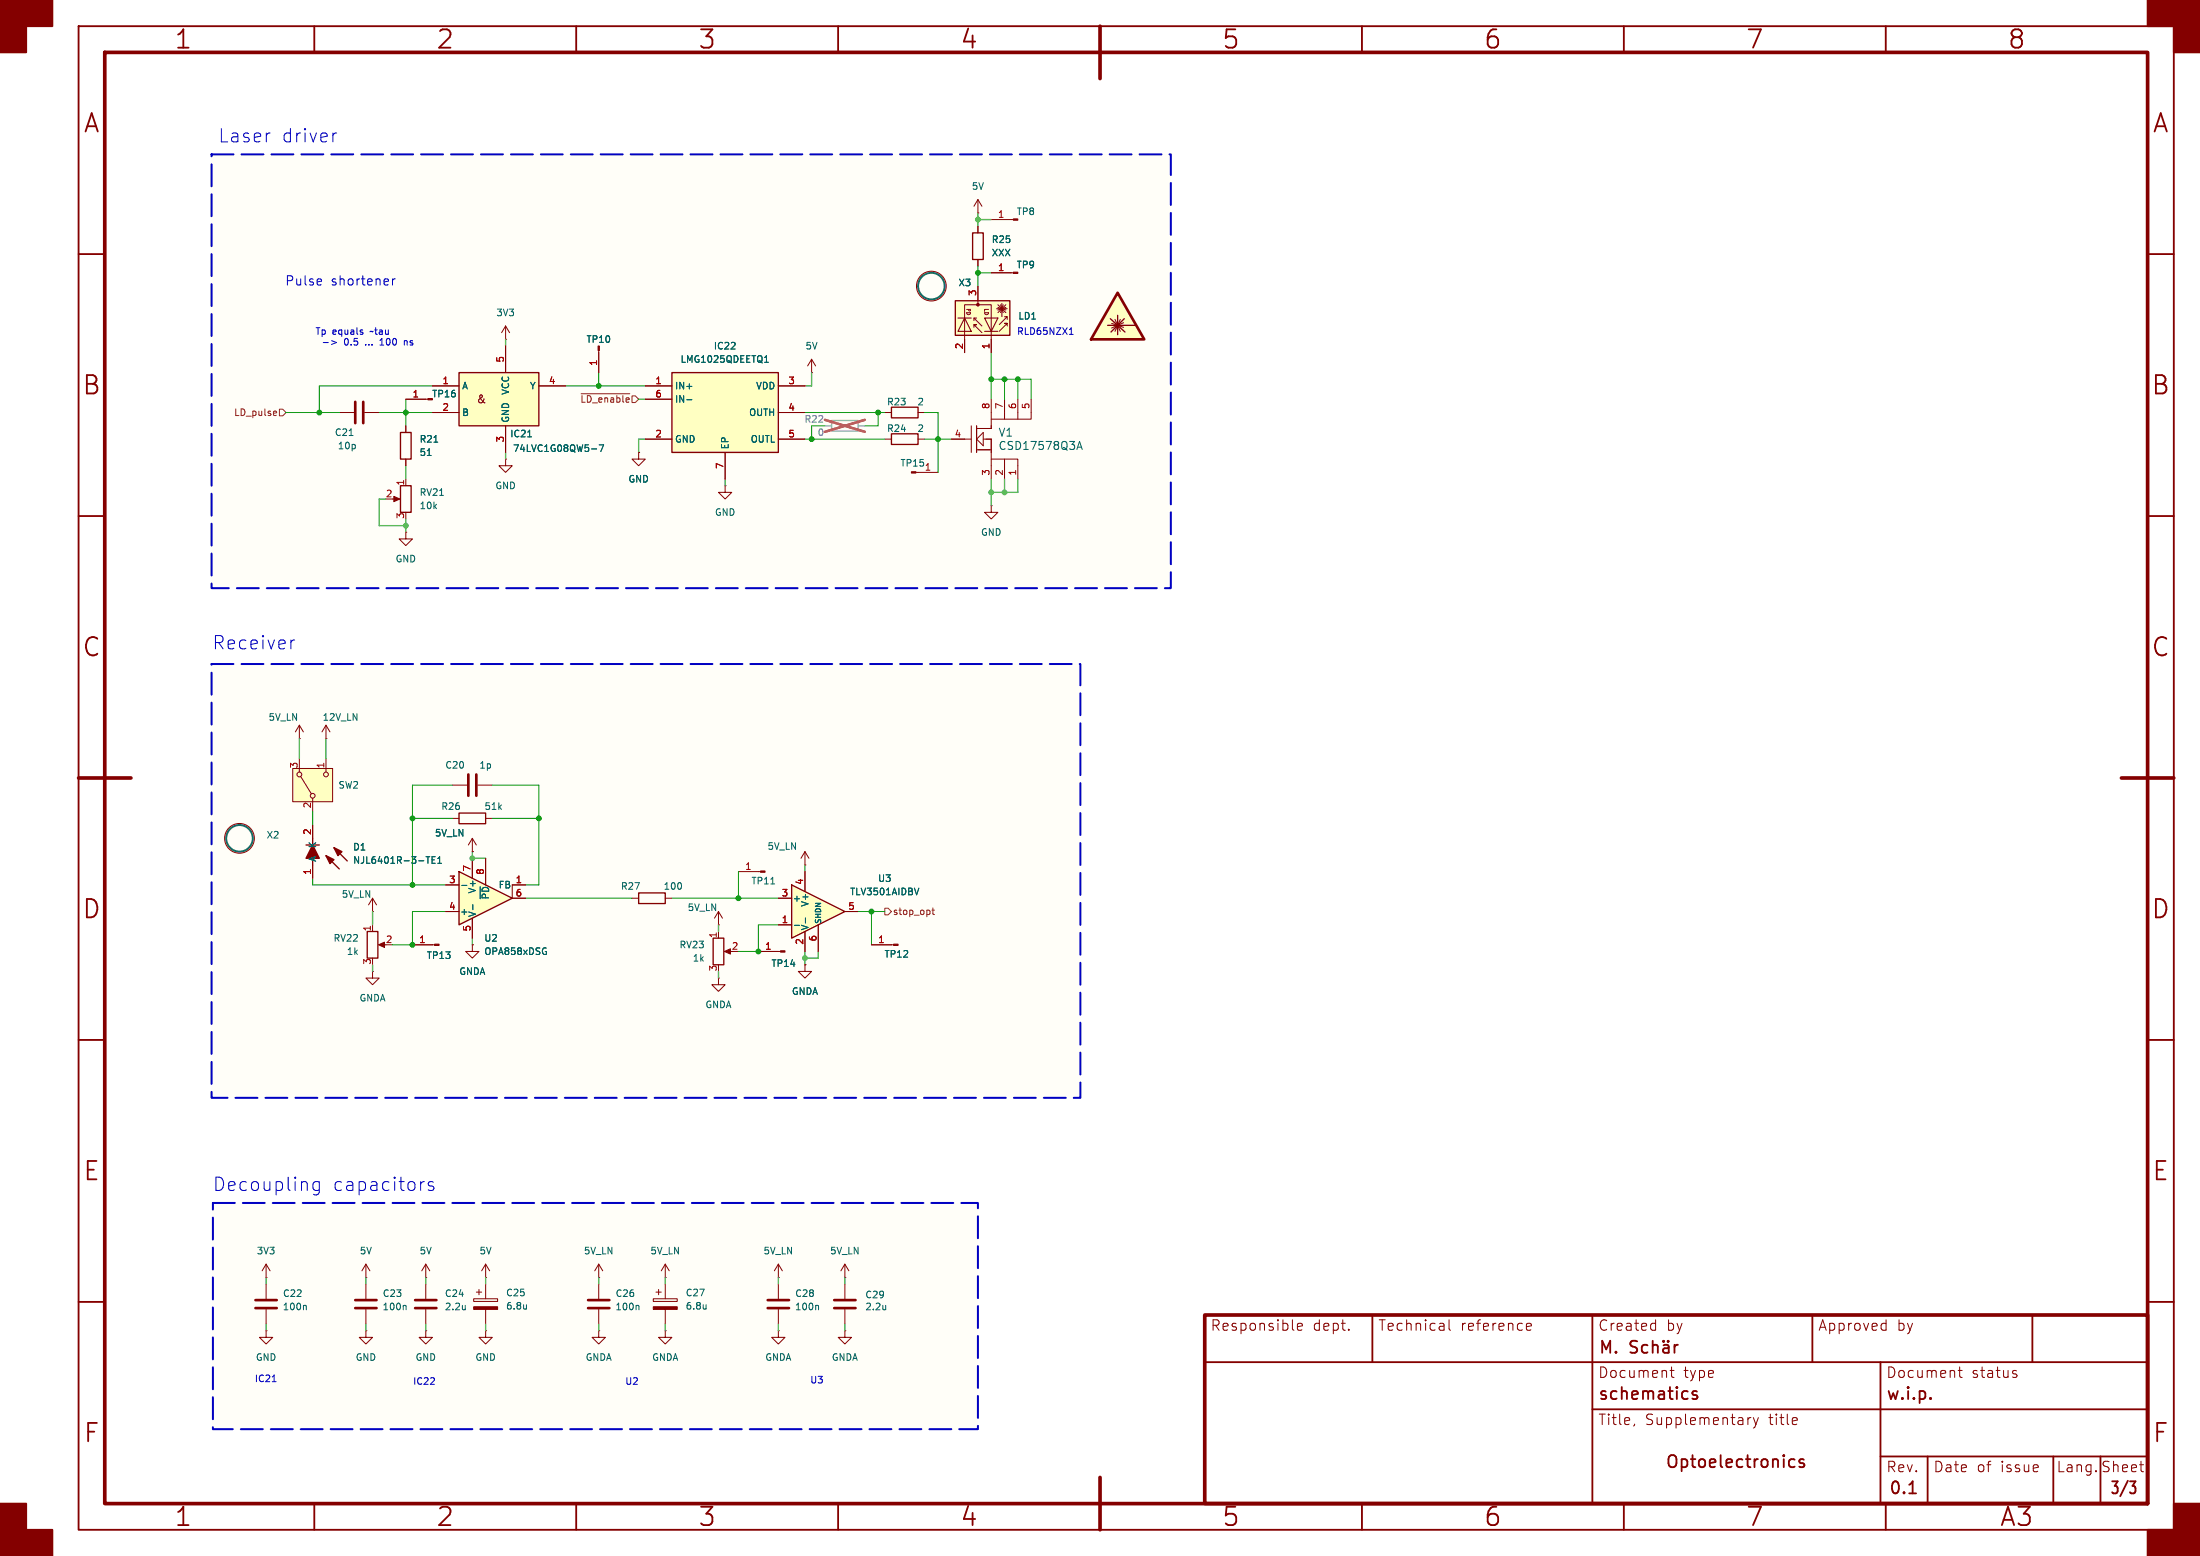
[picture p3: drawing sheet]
<svg xmlns="http://www.w3.org/2000/svg" width="420mm" height="297mm" viewBox="0 0 420 297" stroke-linecap="round" stroke-linejoin="round" font-family="sans-serif">
<g fill="none" stroke="#840000" stroke-width=".35">
<path d="M15 5h400v287h-400zM60 5v5M110 5v5M160 5v5M210 5v5M260 5v5M310 5v5M360 5v5M15 48.5h5M410 48.5h5M15 98.5h5M410 98.5h5"/>
<path d="M15 148.5h5M410 148.5h5M15 198.5h5M410 198.5h5M15 248.5h5M262 251v9M304 251v36M312.5 256l-.8-.1a.56 .56 0 0 0-.5 .6 .56 .56 0 0 0 .5 .5 .84 .84 0 0 1 .8 .6 .59 .59 0 0 1-.4 .6l-.9-.1M314.5 256.8l-.6-.1-.5 .4v.7l.2 .3 .3 .1 .6-.1M315.5 256.9a.57 .57 0 0 1 1 .1v1.2M315.5 255.9v2.3M317.6 256.8l.2-.1 .7 .1 .1 1.4"/>
<path d="M317.6 255.9l.1 .1-.1 .1M317.6 255.9l-.1 .1 .1 .1M317.6 255.9v.2M318.5 255.9l.1 .1-.1 .1M318.5 255.9l-.1 .1 .1 .1M318.5 255.9v.2M318.6 257.2l-.8 .1a.45 .45 0 0 0-.3 .5 .45 .45 0 0 0 .3 .4l.8-.1M319.7 256.7v1.5M320.3 256.7a.59 .59 0 0 0-.6 .4M346 251v9M388 251v9M410 248.5h5"/>
<path d="M230 260h180M304 269h106M322 265.5l.2 .1M322.2 266.9l-.2 .1M323.9 265.6l-.5-.1-.3 .3 .1 .4 .7 .2 .2 .2-.2 .3-.2 .1-.6-.1M342.6 278.6l-.7-.1-.4 .5v.6l.2 .3 .2 .1 .7-.1M344.4 278.6l-.6-.1-.3 .3 .1 .4 .8 .2 .1 .2-.1 .3-.3 .1-.6-.1M359 278h51M359 260v27M368 278v9M368.5 266.8l.2 .1-.2 .1M368.5 266.8l-.1 .1 .1 .1"/>
<path d="M368.5 266.8v.2M392 278v9M401 278v9M60 287v5M110 287v5M160 287v5M210 287v5M260 287v5M310 287v5M360 287v5M364.5 285h1.3M406.6 282.7h1.1l-.6 .9a.48 .48 0 0 1 .6 .5v.5l-.2 .3-.6 .1"/>
</g>
<path d="M20 10h390v277h-390zM210 5v10M15 148.5h10M405 148.5h10M230 251h180v36h-180zM210 282v10" fill="none" stroke="#840000" stroke-width=".7"/>
<g fill="#840000" stroke="#840000" stroke-width=".35">
<path d="M0 0h10v5h-5v5h-5z"/>
<path d="M0 287h5v5h5v5h-10z"/>
<path d="M410 0h10v10h-5v-5h-5z"/>
<path d="M415 287h5v10h-10v-5h5z"/>
</g>
<g fill="none" stroke="#840000" stroke-width=".19">
<path d="M247.7 253.3l.9-.2-.1-.4-.5-.1-.3 .3 .1 .9h.7M257.5 253.7v.2M276.6 251.9v1.7l.3 .3M291.4 253.3l.9-.2v-.4l-.6-.1-.3 .3 .1 .9h.8M315.5 252.6l.6 .1M316.1 253.8l-.6 .1M316.1 251.9v2M359.5 252.6l.6 .1M360.1 253.8l-.6 .1M360.1 251.9v2M312.1 271.8l-.2 .4M318.8 261.6h.8"/>
<path d="M319.1 260.9v1.7l.1 .2 .4 .1M333.7 270.6v1.3M334.3 270.6l-.4 .1-.2 .3M334.7 270.6l.5 1.3M335.2 271.9l-.2 .5-.3 .2M335.7 270.6l-.5 1.3M342.8 270.6l.2 .1 .1 .4-.9 .2M343 271.8l-.2 .1M373.8 261.6h.8M374.1 260.9v1.7l.1 .2 .4 .1M384.5 261.6l.5 .1M384.5 262.3h.5l.1 .3-.3 .3h-.4"/>
<path d="M408.4 279.6h.8M400.1 280.7v.2M409 280.9h.2"/>
</g>
<g fill="#fffef8">
<path d="M40.4 29.5h183.1v82.8h-183.1z"/>
<path d="M40.6 229.6h146.1v43.2h-146.1z"/>
<path d="M40.4 126.7h165.8v82.9h-165.8z"/>
</g>
<path d="M74.9 95.3h1M77.5 91.4v1.3" fill="none" stroke="#840000" stroke-width=".19"/>
<path d="M75.2 94.7l1.1 .6-1.1 .5z" fill="#840000" stroke="#840000" stroke-width=".19"/>
<path d="M76.5 92.7h2v5.1h-2z" fill="none" stroke="#840000" stroke-width=".25"/>
<path d="M158.7 80.3h5.1v2h-5.1z" fill="none" stroke="#a1a1a1" stroke-width=".25"/>
<path d="M157.5 81.3h1.2M163.8 81.3h1.3" fill="none" stroke="#a1a1a1" stroke-width=".19"/>
<path d="M157.5 80.1l7.6 2.3M165.1 80.1l-7.6 2.3" fill="none" stroke="#e65255" stroke-width=".46"/>
<path d="M87.6 166.4l10.2 5.1-10.2 5z" fill="#ffffc2"/>
<g fill="none" stroke="#840000" stroke-width=".19">
<path d="M154.9 71.1h.1M154.9 68.6l-.7 1.3M154.9 68.6v2.5M154.9 68.6l.8 1.3M168.9 78.7h1.3M175.3 78.7h1.2M189.2 76.2v5.6h-2.8M191.8 76.2v3.8M194.3 76.2v3.8M196.8 76.2v3.8h-7.6M181.6 83.8h3.8M185.4 81.3v5.1"/>
<path d="M186.4 85.9h2.8M186.4 81.3v5.1M187.7 83.8h1.5v7.6M187.7 82.6v2.5l-1.3-1.3zM189.2 87.6h5.1v3.8M189.2 96.5v1.3h1.3l-1.3 1.3-1.2-1.3h1.2M189.2 96.5h.1M191.8 87.6v3.8M86.4 149.9h2.8M86.4 156.2h1.2M91.2 149.9h2.8M92.7 156.2h1.3"/>
<path d="M85.1 168.9h2.5M85.1 174h2.5M90.2 163.8v3.8M90.2 175.3v3.8M92.7 163.8v5.1M100.3 168.9h-2.5v2.6h2.5M120.6 171.5h1.3M127 171.5h1.3M153.7 165.1h.1M153.7 162.6l-.8 1.2M153.7 162.6v2.5M153.7 162.6l.7 1.2"/>
<path d="M71.1 185.4v1.3h1.3l-1.3 1.3-1.3-1.3h1.3M71.1 185.4h.1M114.3 245.1v2.8M114.3 249.9v2.8M124.7 247.9h4.6v.5h-4.6zM125.2 246.6h1M125.7 246.1v1M127 245.1v2.8M127 249.9v2.8M148.6 254v1.3h1.3l-1.3 1.2-1.3-1.2h1.3M148.6 254h.1M161.3 254v1.3h1.3l-1.3 1.2-1.3-1.2h1.3"/>
<path d="M161.3 254h.1"/>
</g>
<path d="M170.2 77.7h5.1v2.1h-5.1zM87.6 155.2h5.1v2h-5.1zM87.6 166.4l10.2 5.1-10.2 5zM121.9 170.4h5.1v2.1h-5.1z" fill="none" stroke="#840000" stroke-width=".25"/>
<path d="M205.6 85.8l.5-1.5 .5 1.5M205.7 85.4h.8M88.2 169h.9M90.3 172.7v.9M91.7 169.3v2.3M104.1 181.6h.2v.5l-.2 .1M104.1 180.9l.2 .1M121.8 249.2l.2 .1v.7M134.8 249v.9M134.8 249.8h-.1" fill="none" stroke="#006464" stroke-width=".19"/>
<path d="M124.7 249.4h4.6v.5h-4.6z" fill="#840000" stroke="#840000" stroke-width=".19"/>
<path d="M89.4 147.8v4.1M90.9 147.8v4.1M112.3 249.7h4M112.3 248.2h4" fill="none" stroke="#840000" stroke-width=".51"/>
<path d="M213.4 55.9l5 8.9h-10.1z" fill="#ffffc2"/>
<path d="M211.5 62.1h5.4M212 60.8l2.8 2.6M213.4 60.2v3.7M214.6 60.8l-2.5 2.6" fill="none" stroke="#840000" stroke-width=".25"/>
<g fill="none" stroke="#840000" stroke-width=".19">
<path d="M96.5 64.8h.1M96.5 62.2l-.7 1.3M96.5 62.2v2.6M96.5 62.2l.8 1.3M212.2 61.7l2.3 .8M212.9 61l1 2.2M213.9 61l-1 2.2M214.5 61.6l-2.3 1"/>
<circle cx="177.8" cy="54.6" r="2.84"/>
</g>
<path d="M213.4 55.9l5 8.9h-10.1z" fill="none" stroke="#840000" stroke-width=".51"/>
<circle cx="177.8" cy="54.6" r="2.54" fill="none" stroke="#206559" stroke-width=".38"/>
<path d="M87.6 71.1h15.3v10.2h-15.3z" fill="#ffffc2"/>
<path d="M87.6 71.1h15.3v10.2h-15.3zM76.5 82.6h2v5h-2zM70.1 177.8h2v5.1h-2z" fill="none" stroke="#840000" stroke-width=".25"/>
<g fill="none" stroke="#840000" stroke-width=".19">
<path d="M64.8 78.7h2.8M69.6 78.7h2.8M77.5 76.2h4.2M82.5 73.7h5.1M82.5 78.7h5.1M96.5 66v5.1M102.9 73.7h5M114.3 66.9v4.2M77.5 81.3v1.3M77.5 87.6v1.3M96.5 87.6v1.3h1.3l-1.3 1.3-1.3-1.3h1.3M96.5 87.6h.1"/>
<path d="M96.5 81.3v5.1M121.9 86.4v1.2h1.3l-1.3 1.3-1.3-1.3h1.3M121.9 86.4h.1M138.4 92.7v1.3h1.3l-1.3 1.3-1.2-1.3h1.2M138.4 92.7h.1M77.5 101.6v1.3h1.2l-1.2 1.2-1.3-1.2h1.3M77.5 101.6h.1M71.1 176.5v1.3M72.6 180.3h1.1M50.8 243.8h.1M50.8 241.3l-.8 1.3M50.8 241.3v2.5"/>
<path d="M50.8 241.3l.8 1.3"/>
</g>
<path d="M66.7 83.1h.7M81.6 86.9h.7M82.8 84.4h.8M100.7 83.4h.8M112.9 85.7h1M114.4 84.9h.8l-.5 1.3" fill="none" stroke="#006464" stroke-width=".19"/>
<path d="M67.8 76.7v4.1M69.3 76.7v4.1" fill="none" stroke="#840000" stroke-width=".51"/>
<g fill="#840000" stroke="#840000" stroke-width=".19">
<path d="M72.3 180.3l1.1-.5v1z"/>
<path d="M81.7 76.1h.8v.2h-.8z"/>
<path d="M114.2 66h.2v.9h-.2z"/>
</g>
<path d="M128.3 71.1h20.3v15.3h-20.3z" fill="#ffffc2"/>
<path d="M128.3 71.1h20.3v15.3h-20.3z" fill="none" stroke="#840000" stroke-width=".25"/>
<path d="M123.2 73.7h5.1M123.2 76.2h5.1M148.6 73.7h5.1M148.6 78.7h5.1M123.2 83.8h5.1M138.4 86.4v5M148.6 83.8h5.1" fill="none" stroke="#840000" stroke-width=".19"/>
<path d="M131.1 76.3h1M146 69.2h.7" fill="none" stroke="#006464" stroke-width=".19"/>
<path d="M182.4 57.4h10.4v6.6h-10.4z" fill="#ffffc2"/>
<path d="M182.4 57.4h10.4v6.6h-10.4zM185.7 44.5h2v5h-2zM170.2 82.8h5.1v2h-5.1zM136.1 179.1h2.1v5.1h-2.1z" fill="none" stroke="#840000" stroke-width=".25"/>
<g fill="#840000" stroke="#840000" stroke-width=".19">
<path d="M193.4 41.8h.9v.2h-.9z"/>
<path d="M193.4 51.9h.9v.3h-.9z"/>
<path d="M174 90h.9v.3h-.9z"/>
<path d="M83 180.2h.8v.3h-.8z"/>
<path d="M138.3 181.6l1.1-.5v1z"/>
<path d="M90.4 249.4h4.6v.5h-4.6z"/>
<circle cx="186.7" cy="58.2" r=".25"/>
</g>
<g fill="none" stroke="#840000" stroke-width=".19">
<path d="M186.7 38.1v2.5M186.7 38.1l-.8 1.3M186.7 38.1l.8 1.3M184.5 59.7h.8l-.1 .3-.3 .1-.3-.1zM184.5 59.1h.8M184.9 59.2l.2 .2 .2-.2M186.7 40.6h.1M186.7 43.2v1.3M186.7 49.5v1.3M186.7 54.6v3.6M188 59.7h.7l-.1 .3-.3 .1-.2-.1zM188.7 59.1h-.7v.3"/>
<path d="M189.2 41.9h4.2M189.2 52.1h4.2M190.2 58.9h2.1M190.5 58.2l1.5 1.5M190.5 58.7l1.5 .5M191 58.2l.5 1.5M191.3 57.9v2.6M191.5 58.2l-.5 1.5M192 58.2l-1.5 1.5M192 58.7l-1.5 .5M184.1 67.3v-9.1h5.1v9.1M185.9 62.5v-.5h.5h-.5l1.6 1.5"/>
<path d="M185.9 60.7v.5M186.4 60.7h-.5l1.6 1.5M191.8 60.5h.5l-1.5 1.5M192.3 62.2v-.5h-.5h.5l-1.5 1.5M192.3 60.5v.5M168.9 83.8h1.3M174.9 90.2h4.2M175.3 83.8h1.2M57.1 138.4l-.7 1.3M57.1 138.4v2.6M57.1 138.4l.8 1.3M62.2 138.4l-.7 1.3"/>
<path d="M62.2 138.4v2.6M62.2 138.4l.8 1.3M57.1 141h.1M62.2 141h.1M137.2 177.8v1.3M78.7 180.3h4.3M90.2 180.3v1.3h1.2l-1.2 1.3-1.3-1.3h1.3M90.2 180.3h.1M138.7 181.6h1M50.8 254v1.3h1.3l-1.3 1.2-1.3-1.2h1.3M50.8 254h.1M50.8 245.1v2.8"/>
<path d="M50.8 249.9v2.8M69.8 254v1.3h1.3l-1.3 1.2-1.2-1.2h1.2M69.8 254h.1M69.8 243.8h.1M69.8 241.3v2.5M69.8 245.1v2.8M69.8 249.9v2.8M69.8 241.3l-.7 1.3M69.8 241.3l.8 1.3M81.3 254v1.3h1.2l-1.2 1.2-1.3-1.2h1.3M81.3 254h.1M81.3 243.8h.1"/>
<path d="M81.3 241.3v2.5M81.3 245.1v2.8M81.3 249.9v2.8M81.3 241.3l-.8 1.3M81.3 241.3l.7 1.3M90.4 247.9h4.6v.5h-4.6zM90.9 246.6h1M91.4 246.1v1M92.7 243.8h.1M92.7 254v1.3h1.3l-1.3 1.2-1.3-1.2h1.3M92.7 254h.1M92.7 241.3l-.8 1.3"/>
<path d="M92.7 241.3v2.5M92.7 245.1v2.8M92.7 249.9v2.8M92.7 241.3l.8 1.3M114.3 254v1.3h1.3l-1.3 1.2-1.3-1.2h1.3M114.3 254h.1M114.3 243.8h.1M114.3 241.3l-.8 1.3M114.3 241.3v2.5M114.3 241.3l.8 1.3M127 243.8h.1M127 254v1.3h1.3l-1.3 1.2-1.3-1.2h1.3"/>
<path d="M127 254h.1M127 241.3l-.8 1.3M127 241.3v2.5M127 241.3l.8 1.3"/>
<circle cx="45.7" cy="160" r="2.84"/>
</g>
<path d="M182.9 60.7h2.5M184.1 60.7l1.3 2.5h-2.5zM188 60.7h2.5l-1.3 2.5zM188 63.2h2.5" fill="none" stroke="#840000" stroke-width=".2"/>
<path d="M48.8 249.7h4M48.8 248.2h4M67.8 249.7h4.1M67.8 248.2h4.1M79.2 249.7h4.1M79.2 248.2h4.1" fill="none" stroke="#840000" stroke-width=".51"/>
<path d="M58.3 249.2l.2 .1v.7M77.3 249.2l.2 .1v.7M88.8 249.2v.8M88.8 249.9h.1M100.5 249v.9M100.5 249.8h-.1" fill="none" stroke="#006464" stroke-width=".19"/>
<circle cx="45.7" cy="160" r="2.54" fill="none" stroke="#206559" stroke-width=".38"/>
<path d="M55.9 146.7h7.6v6.3h-7.6z" fill="#ffffc2"/>
<g fill="none" stroke="#840000" stroke-width=".19">
<path d="M55.9 146.7h7.6v6.3h-7.6zM57.1 144.8v2.5M57.4 148.2l2 3.3M59.7 152.4v2.5M59.7 157.5v2.5M62.2 144.8v2.5M59.7 165.1v2.5M71.1 174h.1M71.1 171.5l-.7 1.2M71.1 171.5v2.5M71.1 171.5l.8 1.2M90.2 162.6h.1"/>
<path d="M90.2 160l-.8 1.3M90.2 160v2.6M90.2 160l.7 1.3M141 166.4h4.2M166.4 180.3h4.2"/>
<circle cx="57.1" cy="147.8" r=".46"/>
<circle cx="59.7" cy="151.9" r=".46"/>
<circle cx="62.2" cy="147.8" r=".46"/>
</g>
<path d="M58.4 161.3h2.6M59.7 160v1.3M62.2 163.3l2.6 2.6M63.8 161.8l2.5 2.5" fill="none" stroke="#840000" stroke-width=".25"/>
<g fill="#840000" stroke="#840000" stroke-width=".25">
<path d="M63.8 161.8l1.5 .8-.8 .7z"/>
<path d="M62.2 163.3l1.6 .8-.8 .7z"/>
<path d="M59.7 161.3l1.3 2.5h-2.6z"/>
</g>
<path d="M81.3 163.5h.8M81.7 163.5v1.3M82.5 164.1h.4M83.1 163.5h-.6v1.3h.6M83.6 164.8h.7M83.6 163.9l.3-.4v1.3M147.2 168.7h.7" fill="none" stroke="#006464" stroke-width=".19"/>
<g fill="#840000" stroke="#840000" stroke-width=".19">
<path d="M145.2 166.2h.8v.3h-.8z"/>
<path d="M170.6 180.2h.8v.3h-.8z"/>
</g>
<path d="M151.1 168.9l10.2 5.1-10.2 5.1z" fill="#ffffc2"/>
<path d="M151.1 168.9l10.2 5.1-10.2 5.1z" fill="none" stroke="#840000" stroke-width=".25"/>
<g fill="none" stroke="#840000" stroke-width=".19">
<path d="M186.7 43.2v1.3M186.7 49.5v1.3M186.7 54.6v2.6M189.2 52.1h3.8M77.5 76.2h3.8M82.5 73.7h5.1M82.5 78.7h5.1M96.5 66v5.1M102.9 73.7h5M114.3 67.3v3.8M123.2 73.7h5.1M123.2 76.2h5.1"/>
<path d="M148.6 73.7h5.1M148.6 78.7h5.1M184.1 64.8v2.5M189.2 64.8v2.5M77.5 81.3v1.3M77.5 87.6v1.3M96.5 81.3v5.1M121.9 86.4h.1M123.2 83.8h5.1M138.4 86.4v5M148.6 83.8h5.1M59.7 157.5v2.5"/>
<path d="M59.7 165.1v2.5M85.1 174h2.5M85.1 168.9h2.5M90.2 162.6h.1M90.2 163.8v3.8M90.2 175.3v3.8M92.7 163.8v5.1M97.8 171.5h2.5M97.8 168.9h2.5M137.2 176.5h.1M137.2 174l-.8 1.3M137.2 174v2.5"/>
<path d="M137.2 174l.7 1.3M148.6 176.5h2.5M148.6 171.5h2.5M153.7 166.4v3.8M153.7 177.8v3.8M156.2 176.5v5.1M161.3 174h2.5M78.7 180.3h3.8M90.2 180.3h.1M137.2 186.7v1.3h1.2l-1.2 1.2-1.3-1.2h1.3M137.2 186.7h.1M144.8 181.6h4.2"/>
<path d="M153.7 184.2v1.2h1.2l-1.2 1.3-1.3-1.3h1.3M153.7 184.2h.1M166.4 180.3h3.8M148.6 243.8h.1M148.6 241.3l-.8 1.3M148.6 241.3v2.5M148.6 245.1v2.8M148.6 249.9v2.8M148.6 241.3l.8 1.3M161.3 243.8h.1M161.3 241.3l-.8 1.3M161.3 241.3v2.5"/>
<path d="M161.3 245.1v2.8M161.3 249.9v2.8M161.3 241.3l.8 1.3"/>
</g>
<g fill="none" stroke="#006464" stroke-width=".19">
<path d="M131.1 76.3h1M146 69.2h.7M81.6 86.9h.7M82.8 84.4h.8M100.7 83.4h.8M112.9 85.7h1M114.4 84.9h.8l-.5 1.3M81.3 163.5h.8M81.7 163.5v1.3M82.5 164.1h.4M83.1 163.5h-.6v1.3h.6M83.6 164.8h.7"/>
<path d="M83.6 163.9l.3-.4v1.3M88.2 169h.9M90.3 172.7v.9M91.7 169.3v2.3M151.7 176.6h.9M153.8 175.2v1M175.4 169.5l-.4 1.3M104.1 181.6h.2v.5l-.2 .1M104.1 180.9l.2 .1M156.1 249.2l.2 .1v.7M169.1 249.2v.8M169.1 249.9h-.1"/>
</g>
<path d="M146.6 249.7h4M146.6 248.2h4M159.3 249.7h4M159.3 248.2h4" fill="none" stroke="#840000" stroke-width=".51"/>
<path d="M149 181.5h.9v.2h-.9z" fill="#840000" stroke="#840000" stroke-width=".19"/>
<path d="M52.4 78.5h.3l.1 .3-.6 .1M52.7 79.3h-.3M53.3 78.1h.7l.6 .6-.6 .7h-.7zM110.9 75.2h9.3M168.9 173.4h.6l.7 .6-.7 .6h-.6zM177.9 173.7h.5M178.1 173.3v1.1l.3 .2" fill="none" stroke="#725600" stroke-width=".19"/>
<g fill="none" stroke="#0000c2" stroke-width=".19">
<path d="M64.3 25.4l-.5 .1M61.3 53.3l.1 .4-.9 .1M74.9 53.2v1.2M75.4 53.2l-.3 .1-.2 .3M61.7 65.4h1M65.8 65.1l.1 .6 .3 .2M69.1 63.4l.2 .2-.2 .2M69.1 63h.1M69.8 65.7v.2M70.4 65.7v.2M72.5 65.9h.8M72.5 65l.4-.4v1.3"/>
<path d="M77.3 65.1h.4v.8M204.1 63.8h.8M204.3 62.9l.2-.3v1.2M56.3 122.2l-.6 .2M60.9 225.5v2.1a.69 .69 0 0 1-1 .4M60.9 225.7l-.7-.2-.5 .5v.7l.3 .4 .2 .1 .7-.1M81 225.5l-.5 .2M82.7 225.7l-.6-.2-.3 .4 .1 .4 .8 .2 .1 .2-.1 .4-.2 .1-.7-.1M52 263.7h.7"/>
</g>
<path d="M40.4 29.5h183.1v82.8h-183.1zM40.4 126.7h165.8v82.9h-165.8zM40.6 229.6h146.1v43.2h-146.1z" fill="none" stroke="#0000c2" stroke-width=".38" stroke-dasharray="4.2 1.5"/>
<g fill="none" stroke="#5a8b30" stroke-width=".25">
<path d="M186.7 40.6v2.6M186.7 41.9h2.5M96.5 64.8v1.2M154.9 71.1v2.6h-1.2M73.7 95.3h-1.3v5h5.1M77.5 99.1v2.5M96.5 86.4v1.2M123.2 83.8h-1.3v2.6M138.4 91.4v1.3M189.2 91.4v5.1M191.8 91.4v2.6M194.3 91.4v2.6h-5.1"/>
<path d="M57.1 141v3.8M62.2 141v3.8M71.1 174v2.5M90.2 162.6v1.2h2.5M90.2 179.1v1.2M137.2 176.5v1.3M153.7 165.1v1.3M71.1 184.2v1.2M137.2 185.4v1.3M153.7 181.6v2.6M156.2 181.6v1.3h-2.5M50.8 243.8v1.3"/>
<path d="M50.8 252.7v1.3M69.8 243.8v1.3M69.8 252.7v1.3M81.3 243.8v1.3M81.3 252.7v1.3M92.7 243.8v1.3M92.7 252.7v1.3M114.3 243.8v1.3M114.3 252.7v1.3M127 243.8v1.3M127 252.7v1.3M148.6 243.8v1.3"/>
<path d="M148.6 252.7v1.3M161.3 243.8v1.3M161.3 252.7v1.3"/>
</g>
<g fill="none" stroke="#009600" stroke-width=".19">
<path d="M186.7 52.1h2.5M186.7 50.8v3.8M54.6 78.7h10.2M72.4 78.7h10.1M77.5 76.2v5.1M82.5 73.7h-21.5v5M107.9 73.7h15.3M114.3 71.1v2.6M121.9 76.2h1.3M153.7 78.7h15.2M167.6 78.7v2.6h-2.5M176.5 78.7h2.6v11.5"/>
<path d="M189.2 72.4h7.6v3.8M189.2 67.3v8.9M191.8 72.4v3.8M194.3 72.4v3.8M77.5 88.9v2.5M153.7 83.8h15.2M157.5 81.3h-2.6v2.5M176.5 83.8h5.1M59.7 154.9v2.6M78.7 156.2h7.7M86.4 149.9h-7.7v19M94 156.2h8.9"/>
<path d="M94 149.9h8.9v19h-2.6M59.7 167.6v1.3h25.4M85.1 174h-6.4v6.3h-3.8M100.3 171.5h20.3M128.3 171.5h20.3M141 166.4v5.1M148.6 176.5h-3.8v5.1h-3.8M163.8 174h5.1M166.4 174v6.3"/>
</g>
<path d="M157.5 81.3h1.2M163.8 81.3h1.3" fill="none" stroke="#a1a1a1" stroke-width=".19"/>
<path d="M157.5 80.1l7.6 2.3M165.1 80.1l-7.6 2.3" fill="none" stroke="#e65255" stroke-width=".46"/>
<g fill="#009600" stroke="#009600" stroke-width=".19">
<circle cx="194.3" cy="72.4" r=".46"/>
<circle cx="186.7" cy="52.1" r=".46"/>
<circle cx="191.8" cy="72.4" r=".46"/>
<circle cx="189.2" cy="72.4" r=".46"/>
<circle cx="61" cy="78.7" r=".46"/>
<circle cx="77.5" cy="78.7" r=".46"/>
<circle cx="114.3" cy="73.7" r=".46"/>
<circle cx="167.6" cy="78.7" r=".46"/>
<circle cx="179.1" cy="83.8" r=".46"/>
<circle cx="154.9" cy="83.8" r=".46"/>
<circle cx="78.7" cy="168.9" r=".46"/>
<circle cx="78.7" cy="156.2" r=".46"/>
<circle cx="166.4" cy="174" r=".46"/>
<circle cx="141" cy="171.5" r=".46"/>
<circle cx="144.8" cy="181.6" r=".46"/>
<circle cx="102.9" cy="156.2" r=".46"/>
<circle cx="78.7" cy="180.3" r=".46"/>
</g>
<g fill="#5a8b30" stroke="#5a8b30" stroke-width=".19">
<circle cx="186.7" cy="41.9" r=".46"/>
<circle cx="77.5" cy="100.3" r=".46"/>
<circle cx="189.2" cy="94" r=".46"/>
<circle cx="191.8" cy="94" r=".46"/>
<circle cx="153.7" cy="182.9" r=".46"/>
<circle cx="90.2" cy="163.8" r=".46"/>
</g>
<g font-size="4.9" fill="#840000">
<text x="33.2" y="9.8">1</text>
<text x="83.2" y="9.8">2</text>
<text x="133.2" y="9.8">3</text>
<text x="183.2" y="9.8">4</text>
<text x="233.2" y="9.8">5</text>
<text x="283.2" y="9.8">6</text>
<text x="333.2" y="9.8">7</text>
<text x="383.2" y="9.8">8</text>
<text x="15.8" y="25.8">A</text>
<text x="410.8" y="25.8">A</text>
<text x="15.6" y="75.8">B</text>
<text x="410.6" y="75.8">B</text>
<text x="15.6" y="125.8">C</text>
<text x="410.6" y="125.8">C</text>
<text x="15.6" y="175.8">D</text>
<text x="410.6" y="175.8">D</text>
<text x="15.7" y="225.8">E</text>
<text x="410.7" y="225.8">E</text>
<text x="15.8" y="275.8">F</text>
<text x="410.8" y="275.8">F</text>
<text x="33.2" y="291.8">1</text>
<text x="83.2" y="291.8">2</text>
<text x="133.2" y="291.8">3</text>
<text x="183.2" y="291.8">4</text>
<text x="233.2" y="291.8">5</text>
<text x="283.2" y="291.8">6</text>
<text x="333.2" y="291.8">7</text>
<text x="381.7" y="291.8">A3</text>
</g>
<g font-size="3.5" fill="#0000c2">
<text x="41.7" y="27.4">Laser</text>
<text x="53.7" y="27.4">driver</text>
<text x="40.6" y="124.2">Receiver</text>
<text x="40.7" y="227.6">Decoupling</text>
<text x="63.5" y="227.6">capacitors</text>
</g>
<g font-size="3.2" fill="#840000">
<text x="305.1" y="258.9">M.</text>
<text x="305" y="267.7">schematics</text>
<text x="360" y="267.7">w.i.p.</text>
<text x="317.8" y="280.7">Optoelectronics</text>
<text x="360.5" y="285.7">0.1</text>
<text x="402.6" y="285.7">3/3</text>
</g>
<g font-size="2.8" fill="#840000">
<text x="231" y="254.3">Responsible</text>
<text x="250.6" y="254.3">dept.</text>
<text x="263" y="254.3">Technical</text>
<text x="278.7" y="254.3">reference</text>
<text x="305" y="254.3">Created</text>
<text x="318.1" y="254.3">by</text>
<text x="347" y="254.3">Approved</text>
<text x="362.1" y="254.3">by</text>
<text x="305" y="263.3">Document</text>
<text x="321.3" y="263.3">type</text>
<text x="360" y="263.3">Document</text>
<text x="376.3" y="263.3">status</text>
<text x="305" y="272.3">Title,</text>
<text x="314" y="272.3">Supplementary</text>
<text x="337.7" y="272.3">title</text>
<text x="360" y="281.3">Rev.</text>
<text x="369" y="281.3">Date</text>
<text x="377.3" y="281.3">of</text>
<text x="381.9" y="281.3">issue</text>
<text x="392.5" y="281.3">Lang.</text>
<text x="401" y="281.3">Sheet</text>
</g>
<g font-size="2.5" fill="#0000c2">
<text x="54.4" y="54.7">Pulse</text>
<text x="63.1" y="54.7">shortener</text>
</g>
<text font-size="2.1" fill="#840000" x="90.9" y="77.2">&amp;</text>
<g font-size="2.1" fill="#006464">
<text x="190.6" y="83.5">V1</text>
<text x="190.6" y="86.1">CSD17578Q3A</text>
</g>
<g font-size="1.8" fill="#006464">
<text x="185.4" y="36.4">5V</text>
<text x="194" y="41.2">TP8</text>
<text x="189.2" y="46.6">R25</text>
<text x="189.2" y="49.1">XXX</text>
<text x="194" y="51.4">TP9</text>
<text x="182.9" y="54.8">X3</text>
<text x="94.7" y="60.6">3V3</text>
<text x="111.9" y="65.6">TP10</text>
<text x="194.3" y="61.2">LD1</text>
<text x="129.8" y="69.4">LMG1025QDEETQ1</text>
<text x="136.2" y="66.9">IC22</text>
<text x="153.7" y="66.9">5V</text>
<text x="82.4" y="76">TP16</text>
<text x="88.1" y="74.5">A</text>
<text x="97.4" y="75.5" transform="rotate(-90 97.4 75.5)">VCC</text>
<text x="101.1" y="74.5">Y</text>
<text x="128.8" y="74.5">IN+</text>
<text x="128.8" y="77.1">IN-</text>
<text x="144.3" y="74.5">VDD</text>
<text x="169.2" y="77.6">R23</text>
<text x="175.1" y="77.6">2</text>
<text x="63.8" y="83.4">C21</text>
<text x="88.1" y="79.6">B</text>
<text x="97.3" y="83.7">IC21</text>
<text x="97.4" y="80.8" transform="rotate(-90 97.4 80.8)">GND</text>
<text x="142.9" y="79.6">OUTH</text>
<text x="169.2" y="82.7">R24</text>
<text x="175.1" y="82.7">2</text>
<text x="64.4" y="86">10p</text>
<text x="80" y="84.7">R21</text>
<text x="80" y="87.2">51</text>
<text x="97.8" y="86.5">74LVC1G08QW5-7</text>
<text x="128.8" y="84.7">GND</text>
<text x="139.3" y="85.9" transform="rotate(-90 139.3 85.9)">EP</text>
<text x="143.2" y="84.7">OUTL</text>
<text x="171.8" y="89.3">TP15</text>
<text x="176.5" y="89.9">1</text>
<text x="80" y="94.8">RV21</text>
<text x="94.5" y="93.6">GND</text>
<text x="119.9" y="92.3">GND</text>
<text x="80" y="97.4">10k</text>
<text x="136.4" y="98.7">GND</text>
<text x="75.4" y="107.5">GND</text>
<text x="187.2" y="102.5">GND</text>
<text x="51.2" y="137.8">5V_LN</text>
<text x="61.5" y="137.8">12V_LN</text>
<text x="84.9" y="146.9">C20</text>
<text x="91.4" y="146.9">1p</text>
<text x="64.5" y="150.7">SW2</text>
<text x="84.2" y="154.8">R26</text>
<text x="92.4" y="154.8">51k</text>
<text x="50.8" y="160.2">X2</text>
<text x="82.9" y="159.9">5V_LN</text>
<text x="60.6" y="164.6" transform="rotate(-90 60.6 164.6)">A</text>
<text x="60.6" y="162" transform="rotate(-90 60.6 162)">K</text>
<text x="67.3" y="162.5">D1</text>
<text x="67.3" y="165.1">NJL6401R-3-TE1</text>
<text x="146.4" y="162.4">5V_LN</text>
<text x="65.2" y="171.6">5V_LN</text>
<text x="91" y="170.6" transform="rotate(-90 91 170.6)">V+</text>
<text x="93.6" y="171.8" transform="rotate(-90 93.6 171.8)">~{PD}</text>
<text x="95.1" y="169.8">FB</text>
<text x="118.4" y="170">R27</text>
<text x="126.6" y="170">100</text>
<text x="143.4" y="169">TP11</text>
<text x="151.3" y="172.3">+</text>
<text x="154.5" y="173.2" transform="rotate(-90 154.5 173.2)">V+</text>
<text x="162.2" y="171.1">TLV3501AIDBV</text>
<text x="167.5" y="168.5">U3</text>
<text x="63.6" y="179.9">RV22</text>
<text x="87.8" y="174.9">+</text>
<text x="91" y="175.1" transform="rotate(-90 91 175.1)">V-</text>
<text x="92.4" y="179.9">U2</text>
<text x="131.2" y="174.1">5V_LN</text>
<text x="154.5" y="177.7" transform="rotate(-90 154.5 177.7)">V-</text>
<text x="66.1" y="182.5">1k</text>
<text x="81.4" y="183.2">TP13</text>
<text x="92.4" y="182.5">OPA858xDSG</text>
<text x="129.6" y="181.2">RV23</text>
<text x="132.2" y="183.7">1k</text>
<text x="147.2" y="184.8">TP14</text>
<text x="168.8" y="183">TP12</text>
<text x="68.5" y="191.4">GNDA</text>
<text x="87.6" y="186.3">GNDA</text>
<text x="151.1" y="190.1">GNDA</text>
<text x="134.6" y="192.6">GNDA</text>
<text x="48.9" y="239.6">3V3</text>
<text x="68.6" y="239.6">5V</text>
<text x="80" y="239.6">5V</text>
<text x="91.5" y="239.6">5V</text>
<text x="111.4" y="239.6">5V_LN</text>
<text x="124.1" y="239.6">5V_LN</text>
<text x="145.7" y="239.6">5V_LN</text>
<text x="158.4" y="239.6">5V_LN</text>
<text x="53.9" y="250.3">100n</text>
<text x="53.9" y="247.8">C22</text>
<text x="72.9" y="250.3">100n</text>
<text x="73" y="247.8">C23</text>
<text x="84.8" y="247.8">C24</text>
<text x="84.8" y="250.3">2.2u</text>
<text x="96.5" y="247.6">C25</text>
<text x="96.5" y="250.2">6.8u</text>
<text x="117.4" y="250.3">100n</text>
<text x="117.4" y="247.8">C26</text>
<text x="130.8" y="247.6">C27</text>
<text x="130.8" y="250.2">6.8u</text>
<text x="151.7" y="250.3">100n</text>
<text x="151.7" y="247.8">C28</text>
<text x="165.1" y="248">C29</text>
<text x="165.1" y="250.3">2.2u</text>
<text x="48.8" y="259.9">GND</text>
<text x="67.8" y="259.9">GND</text>
<text x="79.2" y="259.9">GND</text>
<text x="90.7" y="259.9">GND</text>
<text x="111.7" y="259.9">GNDA</text>
<text x="124.4" y="259.9">GNDA</text>
<text x="146" y="259.9">GNDA</text>
<text x="158.7" y="259.9">GNDA</text>
</g>
<g font-size="1.8" fill="#a90000">
<text x="190.4" y="41.7">1</text>
<text x="190.4" y="51.8">1</text>
<text x="186.4" y="56.6" transform="rotate(-90 186.4 56.6)">3</text>
<text x="96.3" y="69.3" transform="rotate(-90 96.3 69.3)">5</text>
<text x="114" y="69.9" transform="rotate(-90 114 69.9)">1</text>
<text x="183.9" y="66.7" transform="rotate(-90 183.9 66.7)">2</text>
<text x="189" y="66.7" transform="rotate(-90 189 66.7)">1</text>
<text x="78.7" y="75.9">1</text>
<text x="84.4" y="73.4">1</text>
<text x="104.7" y="73.4">4</text>
<text x="125" y="73.4">1</text>
<text x="125" y="75.9">6</text>
<text x="150.4" y="73.4">3</text>
<text x="84.4" y="78.5">2</text>
<text x="125" y="83.6">2</text>
<text x="150.4" y="78.5">4</text>
<text x="150.4" y="83.6">5</text>
<text x="182.2" y="83.6">4</text>
<text x="189" y="78.2" transform="rotate(-90 189 78.2)">8</text>
<text x="191.5" y="78.2" transform="rotate(-90 191.5 78.2)">7</text>
<text x="194.1" y="78.2" transform="rotate(-90 194.1 78.2)">6</text>
<text x="196.6" y="78.2" transform="rotate(-90 196.6 78.2)">5</text>
<text x="96.3" y="84.5" transform="rotate(-90 96.3 84.5)">3</text>
<text x="138.2" y="89.6" transform="rotate(-90 138.2 89.6)">7</text>
<text x="73.6" y="95">2</text>
<text x="77.2" y="92.8" transform="rotate(-90 77.2 92.8)">1</text>
<text x="189" y="90.9" transform="rotate(-90 189 90.9)">3</text>
<text x="191.5" y="90.9" transform="rotate(-90 191.5 90.9)">2</text>
<text x="194.1" y="90.9" transform="rotate(-90 194.1 90.9)">1</text>
<text x="77.2" y="99.1" transform="rotate(-90 77.2 99.1)">3</text>
<text x="56.9" y="146.8" transform="rotate(-90 56.9 146.8)">3</text>
<text x="62" y="146.8" transform="rotate(-90 62 146.8)">1</text>
<text x="59.4" y="154.4" transform="rotate(-90 59.4 154.4)">2</text>
<text x="59.4" y="159.5" transform="rotate(-90 59.4 159.5)">2</text>
<text x="59.4" y="167.1" transform="rotate(-90 59.4 167.1)">1</text>
<text x="89.9" y="166.4" transform="rotate(-90 89.9 166.4)">7</text>
<text x="92.5" y="167.1" transform="rotate(-90 92.5 167.1)">8</text>
<text x="142.2" y="166.1">1</text>
<text x="85.7" y="168.7">3</text>
<text x="85.7" y="173.7">4</text>
<text x="98.4" y="171.2">6</text>
<text x="98.4" y="168.7">1</text>
<text x="149.2" y="171.2">3</text>
<text x="153.4" y="169" transform="rotate(-90 153.4 169)">4</text>
<text x="161.9" y="173.7">5</text>
<text x="70.9" y="177.9" transform="rotate(-90 70.9 177.9)">1</text>
<text x="89.9" y="177.9" transform="rotate(-90 89.9 177.9)">5</text>
<text x="136.9" y="179.1" transform="rotate(-90 136.9 179.1)">1</text>
<text x="149.2" y="176.3">1</text>
<text x="156" y="179.8" transform="rotate(-90 156 179.8)">6</text>
<text x="70.9" y="184.2" transform="rotate(-90 70.9 184.2)">3</text>
<text x="73.6" y="180.1">2</text>
<text x="79.9" y="180.1">1</text>
<text x="136.9" y="185.5" transform="rotate(-90 136.9 185.5)">3</text>
<text x="139.6" y="181.4">2</text>
<text x="146" y="181.4">1</text>
<text x="153.4" y="180.4" transform="rotate(-90 153.4 180.4)">2</text>
<text x="167.6" y="180.1">1</text>
</g>
<g font-size="1.8" fill="#0000c2">
<text x="60.1" y="64.1">Tp equals</text>
<text x="70.8" y="64.1">~tau</text>
<text x="194.1" y="64.1">RLD65NZX1</text>
<text x="62.3" y="66.2">-&gt;</text>
<text x="66.6" y="66.2">0.5</text>
<text x="70.8" y="66.2">...</text>
<text x="73.8" y="66.2">100</text>
<text x="78.6" y="66.2">ns</text>
<text x="48.6" y="264">IC21</text>
<text x="78.8" y="264.5">IC22</text>
<text x="119.3" y="264.5">U2</text>
<text x="154.6" y="264.3">U3</text>
</g>
<g font-size="1.8" fill="#725600">
<text x="110.7" y="77.1">~{LD_enable}</text>
<text x="44.6" y="79.6">LD_pulse</text>
<text x="170.4" y="174.9">stop_opt</text>
</g>
<g font-size="1.8" fill="#989898">
<text x="153.5" y="80.9">R22</text>
<text x="156" y="83.4">0</text>
</g>
<text font-size="1.4" fill="#006464" x="156.9" y="176.4" transform="rotate(-90 156.9 176.4)">SHDN</text>
</svg>
